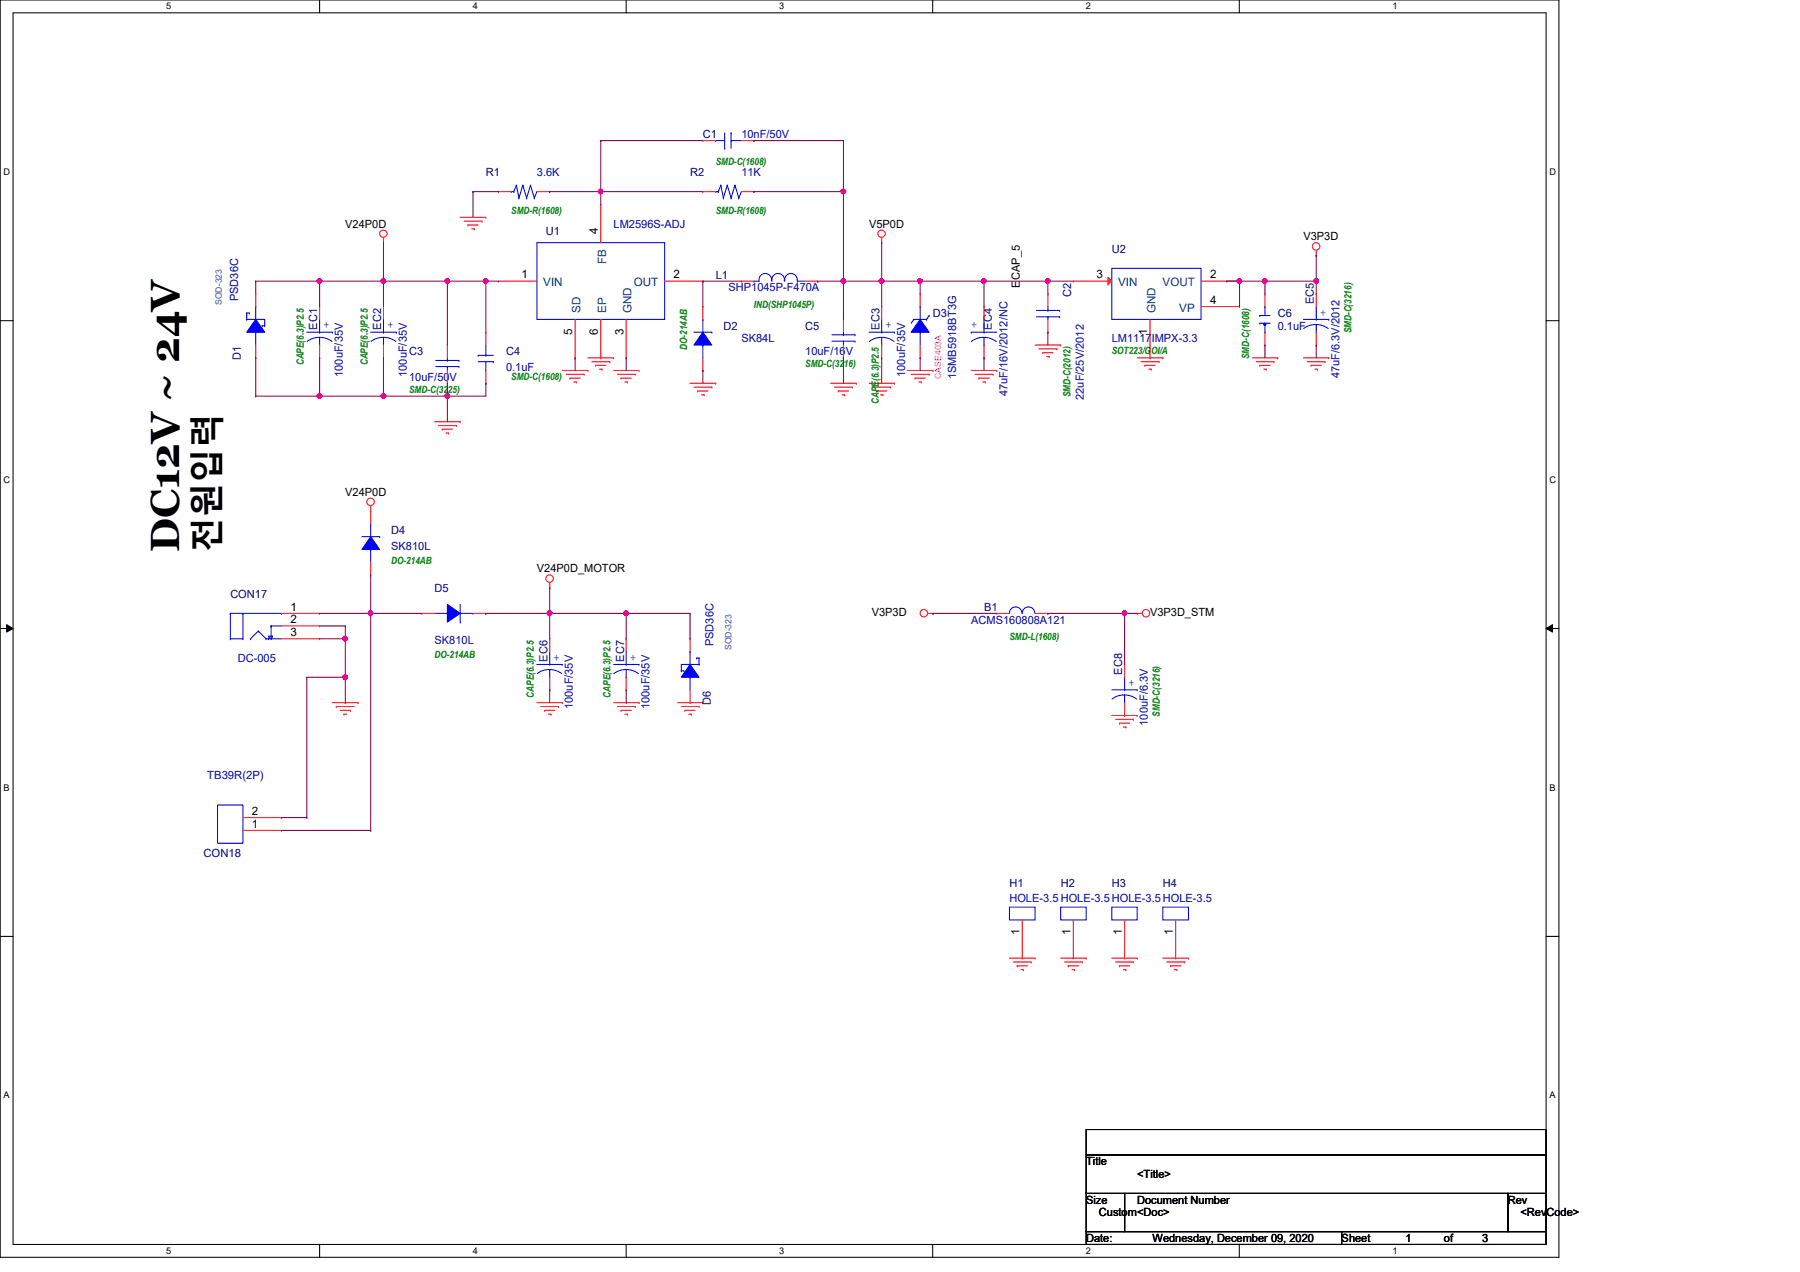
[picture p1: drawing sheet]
<svg xmlns="http://www.w3.org/2000/svg" width="297mm" height="210mm" viewBox="0 0 297 210" stroke-linecap="round" stroke-linejoin="round" font-family="sans-serif">
<path d="M0 0h257.3v207.5h-257.3zM2.2 2.1h252.9v203.3h-252.9z" fill="none" stroke="#000" stroke-width=".17"/>
<g fill="#fff">
<path d="M27.4 .2h.8v1.7h-.8z"/>
<path d="M27.4 205.6h.8v1.7h-.8z"/>
</g>
<path d="M52.7 0v2.1M52.7 205.4v2.1" fill="none" stroke="#000" stroke-width=".17"/>
<g fill="#fff">
<path d="M78 .2h.8v1.7h-.8z"/>
<path d="M78 205.6h.8v1.7h-.8z"/>
</g>
<path d="M103.3 0v2.1M103.3 205.4v2.1" fill="none" stroke="#000" stroke-width=".17"/>
<g fill="#fff">
<path d="M128.6 .2h.8v1.7h-.8z"/>
<path d="M128.6 205.6h.8v1.7h-.8z"/>
</g>
<path d="M153.9 0v2.1M153.9 205.4v2.1" fill="none" stroke="#000" stroke-width=".17"/>
<g fill="#fff">
<path d="M179.2 .2h.8v1.7h-.8z"/>
<path d="M179.2 205.6h.8v1.7h-.8z"/>
</g>
<path d="M204.5 0v2.1M204.5 205.4v2.1" fill="none" stroke="#000" stroke-width=".17"/>
<g fill="#fff">
<path d="M229.8 .2h.8v1.7h-.8z"/>
<path d="M229.8 205.6h.8v1.7h-.8z"/>
<path d="M.6 27.5h1v1.7h-1z"/>
<path d="M255.7 27.5h1v1.7h-1z"/>
<path d="M.6 78.3h1v1.7h-1z"/>
<path d="M255.7 78.3h1v1.7h-1z"/>
</g>
<path d="M0 52.9h2.2M255.1 52.9h2.2" fill="none" stroke="#000" stroke-width=".17"/>
<g fill="#fff">
<path d="M.6 129.1h1v1.7h-1z"/>
<path d="M255.7 129.1h1v1.7h-1z"/>
</g>
<path d="M0 103.7h2.2M1.1 103.1l1.1 .6-1.1 .6zM255.1 103.7l1.1-.6v1.2zM255.1 103.7h2.2" fill="none" stroke="#000" stroke-width=".17"/>
<path d="M1.1 103.1l1.1 .6-1.1 .6zM255.1 103.7l1.1-.6v1.2z" fill="#000"/>
<g fill="#fff">
<path d="M.6 179.9h1v1.7h-1z"/>
<path d="M255.7 179.9h1v1.7h-1z"/>
</g>
<path d="M0 154.5h2.2M255.1 154.5h2.2M179.2 186.4h75.9v4.2h-75.9zM179.2 190.6h75.9v6.3h-75.9zM179.2 196.9h6.4v6.3h-6.4zM185.6 196.9h63.2v6.3h-63.2zM248.8 196.9h6.3v6.3h-6.3zM179.2 203.2h42.2v2.2h-42.2zM221.4 203.2h33.7v2.2h-33.7z" fill="none" stroke="#000" stroke-width=".17"/>
<g fill="none" stroke="#f00" stroke-width=".17">
<path d="M63.3 39.2v.8M75.9 35.9h4.3M76.6 36.5h2.9M77.2 37.1h.1M77.2 37.1h1.7M77.8 37.8h.5M78.3 37.8h.1M79.5 36.5h.1M80.2 35.9h.1M145.5 39.2v.8M63.3 40h.1M97 59.1h4.3"/>
<path d="M97.7 59.7h2.9M100.6 59.7h.1M101.3 59.1h.1M145.5 40h.1M170.8 56.9h4.2M171.4 57.6h3M172.1 58.2h.1M172.1 58.2h1.7M172.7 58.8h.4M173.1 58.8h.1M174.4 57.6h.1M175 56.9h.1"/>
<path d="M187.7 59.1h4.2M188.3 59.7h3M191.3 59.7h.1M191.9 59.1h.1M206.7 59.1h4.2M207.3 59.7h2.9M210.2 59.7h.1M210.9 59.1h.1M215.1 59.1h4.2M215.7 59.7h2.9M217.2 42.2h.1M217.2 41.3v.9"/>
<path d="M218.6 59.7h.1M219.3 59.1h.1M71.7 69.6h4.2M72.3 70.2h3M73 70.8h.1M73 70.8h1.7M73.6 71.5h.4M74 71.5h.1M75.3 70.2h.1M75.9 69.6h.1M92.8 61.1h4.2M93.4 61.8h3"/>
<path d="M94.1 62.4h.1M94.1 62.4h1.7M94.7 63h.4M95.1 63h.1M96.4 61.8h.1M97 61.1h.1M98.3 60.3h.1M98.3 60.3h1.7M98.9 60.9h.5M99.4 60.9h.1M101.3 61.1h4.1M101.9 61.8h2.9"/>
<path d="M102.5 62.4h.1M102.5 62.4h1.7M103.1 63h.4M103.5 63h.1M104.8 61.8h.1M105.4 61.1h.1M113.9 63.2h4.2M114.5 63.9h3M115.1 64.5h.1M115.1 64.5h1.7M115.8 65.2h.4M116.2 65.2h.1"/>
<path d="M117.5 63.9h.1M118.1 63.2h.1M137.1 63.2h4.2M137.7 63.9h3M138.3 64.5h.1M138.3 64.5h1.7M139 65.2h.4M139.4 65.2h.1M140.7 63.9h.1M141.3 63.2h.1M143.4 63.2h4.2M144.1 63.9h2.9"/>
<path d="M144.6 64.5h.1M144.6 64.5h1.7M145.3 65.2h.4M145.7 65.2h.1M147 63.9h.1M147.6 63.2h.1M149.7 61.1h4.3M150.4 61.8h2.9M151 62.4h.1M151 62.4h1.7M151.6 63h.5M152.1 63h.1"/>
<path d="M153.3 61.8h.1M154 61.1h.1M160.3 61.1h4.2M160.9 61.8h3M161.5 62.4h.1M161.5 62.4h1.7M162.2 63h.4M162.6 63h.1M163.9 61.8h.1M164.5 61.1h.1M188.9 60.3h.1M188.9 60.3h1.7"/>
<path d="M189.6 60.9h.4M190 60.9h.1M207.9 60.3h.1M207.9 60.3h1.7M208.5 60.9h.5M209 60.9h.1M216.4 60.3h.1M216.4 60.3h1.7M217 60.9h.4M217.4 60.9h.1M61.2 84.3h.1M61.2 83.5v.8"/>
<path d="M90.7 97h.1M90.7 96.1v.9M54.9 116h4.2M55.5 116.6h.1M55.5 116.6h3M56.1 117.2h1.7M56.8 117.9h.1M56.8 117.9h.4M57.8 117.2h.1M59.1 116h.1M88.6 116h4.2M89.2 116.6h3"/>
<path d="M89.9 117.2h.1M89.9 117.2h1.7M90.5 117.9h.4M90.9 117.9h.1M92.2 116.6h.1M92.8 116h.1M101.3 116h4.1M101.9 116.6h2.9M102.5 117.2h.1M102.5 117.2h1.7M103.1 117.9h.4M103.5 117.9h.1"/>
<path d="M104.8 116.6h.1M105.4 116h.1M111.8 116h4.2M112.4 116.6h3M113 117.2h.1M113 117.2h1.7M113.7 117.9h.4M114.1 117.9h.1M115.4 116.6h.1M116 116h.1M153.1 101.2h.9M154 101.2h.1"/>
<path d="M183.5 118.1h4.2M184.1 118.7h2.9M184.7 119.3h.1M184.7 119.3h1.7M185.4 120h.4M185.8 120h.1M187 118.7h.1M187.7 118.1h.1M187.7 101.2h.1M187.7 101.2h.8M166.6 158.1h4.2M167.2 158.7h3"/>
<path d="M167.8 159.4h.1M167.8 159.4h1.7M170.2 158.7h.1M170.8 158.1h.1M175 158.1h4.2M175.7 158.7h2.9M176.3 159.4h.1M176.3 159.4h1.7M178.6 158.7h.1M179.2 158.1h.1M183.5 158.1h4.2M184.1 158.7h2.9"/>
<path d="M184.7 159.4h.1M184.7 159.4h1.7M187 158.7h.1M187.7 158.1h.1M191.9 158.1h4.2M192.5 158.7h3M193.2 159.4h.1M193.2 159.4h1.7M195.5 158.7h.1M196.1 158.1h.1M168.5 160h.4M168.9 160h.1"/>
<path d="M176.9 160h.4M177.3 160h.1M185.4 160h.4M185.8 160h.1M193.8 160h.4M194.2 160h.1"/>
<circle cx="63.3" cy="38.6" r=".61"/>
<circle cx="145.5" cy="38.6" r=".61"/>
<circle cx="217.2" cy="40.7" r=".62"/>
<circle cx="61.1" cy="82.8" r=".62"/>
<circle cx="90.7" cy="95.5" r=".62"/>
<circle cx="152.5" cy="101.2" r=".62"/>
<circle cx="189.1" cy="101.2" r=".62"/>
</g>
<path d="M150.8 52.7h.1M150.8 52.7l-.4 .6M150.8 52.7h2.1M151.8 54.8h.1M151.8 50.6h.1M151.8 50.6v2.1M151.8 54.8v2.1M152.9 52.7h.1M153.3 52.1h.1M153.3 52.1l-.4 .6" fill="none" stroke="#00f" stroke-width=".17"/>
<path d="M151.8 52.7l1.5 2.1h-2.9z" fill-rule="evenodd" fill="#00f"/>
<path d="M40.7 52.7h.1M40.7 51.6h.1M40.7 52.7h3v1.1M40.7 51.6v1.1M42.2 54.8h.1M42.2 50.6h.1M42.2 50.6v2.1M42.2 54.8v2.1M43.7 53.8h.1M151.8 52.7l1.5 2.1h-2.9z" fill="none" stroke="#00f" stroke-width=".17"/>
<path d="M151.8 59.1h.1M151.8 48.5h.1M151.8 48.5v2.1M151.8 56.9v2.2" fill="none" stroke="#f00" stroke-width=".17"/>
<path d="M42.2 52.7l1.5 2.1h-3z" fill-rule="evenodd" fill="#00f"/>
<g fill="none" stroke="#00f" stroke-width=".17">
<path d="M40.7 51.6h.4M41.1 51.6h.1M42.2 52.7l1.5 2.1h-3zM43.3 53.8h.1M43.3 53.8h.4M71.9 59.5h3.8M73.8 59.5h.1M73.8 59.1v.4M75.7 59.5h.1M88.6 40h21.1v12.7h-21.1zM124.4 46.4h.1M124.4 46.4h.9"/>
<path d="M127.3 46.4a1.04 1.04 0 0 0-1.1-1.3 1.04 1.04 0 0 0-.9 1.3M129.4 46.4a1.04 1.04 0 0 0-1.1-1.3 1.04 1.04 0 0 0-.9 1.3M131.5 46.4a1.04 1.04 0 0 0-1-1.3 1.04 1.04 0 0 0-1 1.3M131.6 46.4h.1M131.6 46.4h1.3M71.9 60.5h3.8M73.8 60.5h.1M73.8 60.5v.6M75.7 60.5h.1M59.7 88.6h2.9M61.2 90.7h.1M61.2 86.4h.1"/>
<path d="M61.2 86.4v2.2M61.2 90.7v2.1M62.6 88.6h.1"/>
</g>
<g fill="none" stroke="#f00" stroke-width=".17">
<path d="M99.1 33.7h.1M99.1 33.7v6.3M42.2 59.1h.1M42.2 48.5h.1M42.2 48.5v2.1M42.2 56.9v2.2M73.8 56.9h.1M73.8 56.9v2.2M82.3 46.4h.1M82.3 46.4h6.3M94.9 59.1h.1M94.9 52.7v6.4"/>
<path d="M99.1 59.1h.1M99.1 52.7v6.4M103.3 59.1h.1M103.3 52.7v6.4M109.7 46.4h6.3M116 46.4h.1M122.3 46.4h.1M122.3 46.4h2.1M132.9 46.4h2.1M135 46.4h.1M73.8 63.2h.1M73.8 61.1v2.1"/>
</g>
<path d="M61.2 88.6l1.4 2.1h-2.9z" fill-rule="evenodd" fill="#00f"/>
<path d="M61.2 88.6l1.4 2.1h-2.9zM75.9 99.7v3M71.7 101.2h2.1M73.8 101.2h.1M75.9 102.7h.1M75.9 101.2h2.2M78.1 101.2h.1" fill="none" stroke="#00f" stroke-width=".17"/>
<path d="M61.2 94.9h.1M61.2 84.3h.1M61.2 84.3v2.1M61.2 92.8v2.1" fill="none" stroke="#f00" stroke-width=".17"/>
<path d="M73.8 99.7l2.1 1.5-2.1 1.5z" fill-rule="evenodd" fill="#00f"/>
<g fill="none" stroke="#00f" stroke-width=".17">
<path d="M50.6 54.8h4.3M52.7 56.9h.1M52.7 54.8h.1M52.7 55.7l1.3 .2 .8 .4M52.7 55.7l-1.3 .2-.7 .4M52.7 52.7v2.1M52.7 55.7v1.2M54.9 54.8h.1M114.5 54.8h3M116 56.9h.1M116 52.7h.1M116 52.7v2.1"/>
<path d="M116 56.9v2.2M117.5 54.8h.1M215.1 52.7h4.2M217.2 54.8h.1M217.2 52.7h.1M217.2 53.6l.9 .1 1.1 .5M217.2 53.6h-.5a2.94 2.94 0 0 0-1.6 .6M217.2 50.6v2.1M217.2 53.6v1.2M219.3 52.7h.1M73.8 99.7l2.1 1.5-2.1 1.5zM88.6 109.6h4.2"/>
<path d="M90.7 111.8h.1M90.7 109.6h.1M90.7 110.5l.9 .1 1.1 .6M90.7 110.5h-.5a2.94 2.94 0 0 0-1.6 .7M90.7 107.5v2.1M90.7 110.5v1.3M92.8 109.6h.1M175 149.7h4.2v2.1h-4.2z"/>
</g>
<g fill="none" stroke="#f00" stroke-width=".17">
<path d="M52.7 50.6h.1M52.7 59.1h.1M52.7 50.6v2.1M52.7 56.9v2.2M217.2 48.5h.1M217.2 56.9h.1M217.2 48.5v2.1M217.2 54.8v2.1M69.6 101.2h.1M69.6 101.2h2.1M78.1 101.2h2.1M80.2 101.2h.1"/>
<path d="M90.7 105.4h.1M90.7 113.8h.1M90.7 105.4v2.1M90.7 111.8v2M177.1 158.1h.1M177.1 151.8v6.3"/>
</g>
<path d="M116 54.8l1.5 2.1h-3z" fill-rule="evenodd" fill="#00f"/>
<g fill="none" stroke="#00f" stroke-width=".17">
<path d="M84.4 31.6h.1M84.4 31.6h.4M84.8 31.6h.1M85.2 30.6h.1M85.2 30.6l.4 2.1M85.2 30.6l-.4 1M85.6 32.7h.1M86.3 30.6h.1M86.3 30.6l.6 2.1M86.3 30.6l-.7 2.1M86.9 32.7h.1M87.5 30.6h.1"/>
<path d="M87.5 30.6l.7 2.1M87.5 30.6l-.6 2.1M88.2 32.7h.1M88.6 31.6l-.4 1.1M116 54.8l1.5 2.1h-3zM137.3 56.3h3.8M137.3 55.2h3.8M139.2 55.2h.1M139.2 56.3h.1M139.2 54.8v.4M139.2 56.3v.6M141.1 56.3h.1"/>
<path d="M141.1 55.2h.1M38 105.4h.1M38 101.2h.1M38 101.2h8.4M38 105.4h2.1M38 101.2v4.2M40.1 101.2h.1M40.1 105.4h.1M40.1 101.2v4.2M41.4 105.4h.1M42.6 104.1h.1M42.6 104.1l1.3 1.3"/>
<path d="M42.6 104.1l-1.2 1.3M43.9 105.4h.1M43.9 105.4h2.5M44.3 105.4h.1M44.3 105h.1M44.3 105l.4 .4M44.3 105h.7M44.7 103.3h.1M44.7 105.4h.1M44.7 103.3h1.7M44.7 103.3v1.7M45 105h.1"/>
<path d="M45 105l-.3 .4M46.4 101.2h.1M112.4 110.7h.1M113.9 111.8h.1M113.9 107.5h.1M113.9 107.5v2.1M113.9 111.8v2M115.4 109.6h.1M115.4 108.6h.1M115.4 109.6h-3v1.1M115.4 108.6v1M166.6 101.2a1.04 1.04 0 0 1 1-1 1.04 1.04 0 0 1 1.1 1"/>
<path d="M168.7 101.2a1.04 1.04 0 0 1 1-1 1.04 1.04 0 0 1 1.1 1M35.9 132.8h4.2v6.3h-4.2zM166.6 149.7h4.2v2.1h-4.2zM183.5 149.7h4.2v2.1h-4.2z"/>
</g>
<g fill="none" stroke="#f00" stroke-width=".17">
<path d="M82.3 31.6h.1M82.3 31.6h2.1M88.6 31.6h2.1M90.7 31.6h.1M116 50.6h.1M116 50.6v2.1M116 59.1v2M139.2 52.7h.1M139.2 59.1h.1M139.2 52.7v2.1M139.2 56.9v2.2M116 61.1h.1"/>
<path d="M46.4 101.2h6.3M46.4 103.3h6.3M46.4 105.4h6.3M52.7 101.2h.1M52.7 103.3h.1M52.7 105.4h.1M164.5 101.2h.1M164.5 101.2h2.1M170.8 101.2h2.1M172.9 101.2h.1M40.1 137h6.3M40.1 134.9h6.3"/>
<path d="M46.4 137h.1M46.4 134.9h.1M168.7 158.1h.1M168.7 151.8v6.3M185.6 158.1h.1M185.6 151.8v6.3"/>
</g>
<path d="M113.9 109.6l1.5 2.2h-3z" fill-rule="evenodd" fill="#00f"/>
<g fill="none" stroke="#00f" stroke-width=".17">
<path d="M118.1 23.2h.1M118.1 31.6h.1M118.1 23.2h1.5M118.1 31.6h.4M118.5 31.6h.1M119 30.6h.1M119 30.6l.4 2.1M119 30.6l-.5 1M119.4 32.7h.1M119.6 24.5h.1M119.6 21.9v2.6M120 30.6h.1"/>
<path d="M120 30.6l.6 2.1M120 30.6l-.6 2.1M120.6 21.9h.1M120.6 23.2h.1M120.6 32.7h.1M120.6 21.9v2.6M120.6 23.2h1.7M121.3 30.6h.1M121.3 30.6l.6 2.1M121.3 30.6l-.7 2.1M121.9 32.7h.1M122.3 31.6l-.4 1.1"/>
<path d="M61.2 54.8h4.2M63.3 56.9h.1M63.3 54.8h.1M63.3 55.7l1.3 .2 .7 .4M63.3 55.7l-1.3 .2-.8 .4M63.3 52.7v2.1M63.3 55.7v1.2M65.4 54.8h.1M78.9 58.6h.1M78.9 59.7h2.5M78.9 58.6h2.5M80.2 58.6h.1"/>
<path d="M80.2 56.9v1.7M80.2 59.7v1.4M81.4 59.7h.1M143.4 54.8h4.2M145.5 56.9h.1M145.5 54.8h.1M145.5 55.7l1.3 .2 .7 .4M145.5 55.7h-.5a2.94 2.94 0 0 0-1.5 .6M145.5 52.7v2.1M145.5 55.7v1.2M147.6 54.8h.1M160.3 54.8h.1"/>
<path d="M160.3 54.8h4.2M162.4 56.9h.1M162.4 54.8h.1M162.4 55.7h-.5a2.94 2.94 0 0 0-1.6 .6M162.4 55.7l1.3 .2 .7 .5M162.4 52.7v2.1M162.4 55.7v1.2M207.9 53.3h.1M207.9 52.1h.1M207.9 53.3h1.7M207.9 52.1h1.7M208.7 54.8h.1"/>
<path d="M208.7 50.6h.1M208.7 50.6v1.5M208.7 53.3v1.5M80.2 61.1h.1M112.4 110.7h.5M112.9 110.7h.1M113.9 109.6l1.5 2.2h-3zM114.9 108.6h.1M114.9 108.6h.5M183.5 113.8h4.2M185.6 116h.1M185.6 113.8h.1"/>
<path d="M185.6 114.7l.8 .1 1.2 .6M185.6 114.7h-.5a2.94 2.94 0 0 0-1.6 .7M185.6 111.8v2M185.6 114.7v1.3M187.7 113.8h.1M191.9 149.7h4.2v2.1h-4.2z"/>
</g>
<g fill="none" stroke="#f00" stroke-width=".17">
<path d="M116 23.2h.1M116 31.6h.1M116 23.2h2.1M116 31.6h2.1M122.3 23.2h2.1M122.3 31.6h2.1M124.4 23.2h.1M124.4 31.6h.1M63.3 50.6h.1M63.3 59.1h.1M63.3 50.6v2.1M63.3 56.9v2.2"/>
<path d="M80.2 54.8h.1M80.2 54.8v2.1M145.5 50.6h.1M145.5 59.1h.1M145.5 50.6v2.1M145.5 56.9v2.2M162.4 50.6h.1M162.4 59.1h.1M162.4 50.6v2.1M162.4 56.9v2.2M80.2 63.2h.1M80.2 61.1v2.1"/>
<path d="M113.9 116h.1M113.9 105.4h.1M113.9 105.4v2.1M113.9 113.8v2.2M185.6 109.6h.1M185.6 118.1h.1M185.6 109.6v2.2M185.6 116v2.1M194 158.1h.1M194 151.8v6.3"/>
</g>
<path d="M208.6 53.4h.3v.2h-.3z" fill-rule="evenodd" fill="#00f"/>
<g fill="none" stroke="#00f" stroke-width=".17">
<path d="M171 51.2h3.8M171 52.3h3.8M172.9 52.3h.1M172.9 51.2h.1M172.9 50.6v.6M172.9 52.3v.4M174.8 51.2h.1M174.8 52.3h.1M183.5 44.3h14.7v8.4h-14.7zM208.6 53.4h.3v.2h-.3zM101.3 109.6h4.1M103.3 111.8h.1"/>
<path d="M103.3 109.6h.1M103.3 110.5l1.3 .2 .8 .5M103.3 110.5h-.4a2.94 2.94 0 0 0-1.6 .7M103.3 107.5v2.1M103.3 110.5v1.3M105.4 109.6h.1"/>
</g>
<path d="M172.9 54.8h.1M172.9 48.5h.1M172.9 48.5v2.1M172.9 52.7v2.1M208.7 56.9h.1M208.7 48.5h.1M208.7 48.5v2.1M208.7 54.8v2.1M103.3 105.4h.1M103.3 113.8h.1M103.3 105.4v2.1M103.3 111.8v2" fill="none" stroke="#f00" stroke-width=".17"/>
<path d="M182.8 45.8l.7 .6-.7 .6z" fill="#f00"/>
<path d="M177.1 46.4h.1M177.1 46.4h6.4M182.8 45.8l.7 .6-.7 .6zM189.8 59.1h.1M189.8 52.7v6.4M198.2 46.4h6.4M198.2 50.6h6.4M204.6 46.4h.1M204.6 50.6h.1" fill="none" stroke="#f00" stroke-width=".17"/>
<path d="M63.3 46.4h.1M63.3 46.4h10.5M73.8 46.4h.1M73.8 46.4v10.5M80.2 46.4h.1M80.2 46.4h2.1M145.5 40h.1M145.5 40v6.4M73.8 65.4h.1M73.8 65.4h6.4M73.8 65.4v4.2" fill="none" stroke="#7f0040" stroke-width=".17"/>
<circle cx="73.8" cy="46.4" r=".4" fill="#f0f"/>
<circle cx="73.8" cy="46.4" r=".4" fill="none" stroke="#f0f" stroke-width=".17"/>
<circle cx="63.3" cy="46.4" r=".4" fill="#f0f"/>
<circle cx="63.3" cy="46.4" r=".4" fill="none" stroke="#f0f" stroke-width=".17"/>
<g fill="none" stroke="#7f0040" stroke-width=".17">
<path d="M78.1 31.6h.1M78.1 31.6h4.2M78.1 31.6v4.3M99.1 31.6h.1M99.1 23.2h.1M99.1 31.6h16.9M99.1 31.6v2.1M99.1 23.2h16.9M124.4 31.6h.1M124.4 31.6h14.8M94.9 59.1h.1M94.9 59.1v2"/>
<path d="M103.3 59.1h.1M103.3 59.1v2M116 46.4h.1M116 46.4h6.3M116 46.4v4.2M116 61.1h.1M116 61.1v2.1"/>
</g>
<circle cx="139.2" cy="31.6" r=".4" fill="#f0f"/>
<circle cx="139.2" cy="31.6" r=".4" fill="none" stroke="#f0f" stroke-width=".17"/>
<path d="M139.2 31.6h.1M139.2 31.6v14.8M139.2 46.4h.1M139.2 46.4h6.3" fill="none" stroke="#7f0040" stroke-width=".17"/>
<circle cx="145.5" cy="46.4" r=".4" fill="#f0f"/>
<circle cx="145.5" cy="46.4" r=".4" fill="none" stroke="#f0f" stroke-width=".17"/>
<circle cx="139.2" cy="46.4" r=".4" fill="#f0f"/>
<circle cx="139.2" cy="46.4" r=".4" fill="none" stroke="#f0f" stroke-width=".17"/>
<path d="M124.4 23.2h.1M124.4 23.2h14.8M162.4 46.4h.1M162.4 46.4h10.5" fill="none" stroke="#7f0040" stroke-width=".17"/>
<circle cx="172.9" cy="46.4" r=".4" fill="#f0f"/>
<circle cx="172.9" cy="46.4" r=".4" fill="none" stroke="#f0f" stroke-width=".17"/>
<circle cx="162.4" cy="46.4" r=".4" fill="#f0f"/>
<circle cx="162.4" cy="46.4" r=".4" fill="none" stroke="#f0f" stroke-width=".17"/>
<path d="M139.2 23.2h.1M139.2 23.2v8.4M80.2 46.4h.1M80.2 46.4v8.4" fill="none" stroke="#7f0040" stroke-width=".17"/>
<circle cx="80.2" cy="46.4" r=".4" fill="#f0f"/>
<circle cx="80.2" cy="46.4" r=".4" fill="none" stroke="#f0f" stroke-width=".17"/>
<path d="M90.7 31.6h.1M90.7 31.6h8.4M73.8 46.4h.1M73.8 46.4h6.4M73.8 63.2h.1M73.8 63.2v2.2M80.2 63.2h.1M80.2 63.2v2.2" fill="none" stroke="#7f0040" stroke-width=".17"/>
<circle cx="99.1" cy="31.6" r=".4" fill="#f0f"/>
<circle cx="99.1" cy="31.6" r=".4" fill="none" stroke="#f0f" stroke-width=".17"/>
<g fill="none" stroke="#7f0040" stroke-width=".17">
<path d="M99.1 23.2h.1M99.1 23.2v8.4M135 46.4h.1M135 46.4h4.2M139.2 59.1h.1M139.2 46.4h.1M139.2 46.4v6.3M139.2 59.1v4.1M145.5 59.1h.1M145.5 46.4h.1M145.5 46.4v4.2M145.5 59.1v4.1"/>
<path d="M208.7 46.4h.1M208.7 46.4h8.5"/>
</g>
<circle cx="217.2" cy="46.4" r=".4" fill="#f0f"/>
<circle cx="217.2" cy="46.4" r=".4" fill="none" stroke="#f0f" stroke-width=".17"/>
<path d="M172.9 46.4h.1M172.9 46.4h4.2M208.7 46.4h.1M208.7 46.4v2.1M217.2 46.4h.1M217.2 46.4v2.1" fill="none" stroke="#7f0040" stroke-width=".17"/>
<circle cx="208.7" cy="46.4" r=".4" fill="#f0f"/>
<circle cx="208.7" cy="46.4" r=".4" fill="none" stroke="#f0f" stroke-width=".17"/>
<path d="M172.9 46.4h.1M172.9 46.4v2.1M202.4 46.4h.1M202.4 46.4h6.3M204.6 46.4h.1" fill="none" stroke="#7f0040" stroke-width=".17"/>
<circle cx="204.5" cy="46.4" r=".4" fill="#f0f"/>
<circle cx="204.5" cy="46.4" r=".4" fill="none" stroke="#f0f" stroke-width=".17"/>
<g fill="none" stroke="#7f0040" stroke-width=".17">
<path d="M63.3 40h.1M63.3 40v6.4M172.9 54.8h.1M172.9 54.8v2.1M204.6 46.4h.1M204.6 46.4v4.2M208.7 56.9h.1M208.7 56.9v2.2M217.2 42.2h.1M217.2 56.9h.1M217.2 42.2v4.2M217.2 56.9v2.2"/>
<path d="M154 101.2h.1M154 101.2h10.5M185.6 101.2h.1M185.6 101.2v8.4"/>
</g>
<circle cx="185.6" cy="101.2" r=".4" fill="#f0f"/>
<circle cx="185.6" cy="101.2" r=".4" fill="none" stroke="#f0f" stroke-width=".17"/>
<g fill="none" stroke="#7f0040" stroke-width=".17">
<path d="M63.3 46.4h.1M63.3 59.1h.1M63.3 46.4v4.2M63.3 59.1v6.3M63.3 65.4h.1M63.3 65.4h10.5M61.2 94.9h.1M61.2 94.9v6.3M90.7 97h.1M90.7 97v4.2h-10.5M61.2 101.2h.1M61.2 101.2h8.4"/>
<path d="M80.2 101.2h.1M185.6 101.2h.1M185.6 101.2h2.1"/>
</g>
<circle cx="73.8" cy="65.3" r=".4" fill="#f0f"/>
<circle cx="73.8" cy="65.3" r=".4" fill="none" stroke="#f0f" stroke-width=".17"/>
<circle cx="63.3" cy="65.3" r=".4" fill="#f0f"/>
<circle cx="63.3" cy="65.3" r=".4" fill="none" stroke="#f0f" stroke-width=".17"/>
<path d="M151.8 59.1h.1M151.8 46.4h.1M151.8 46.4v2.1M151.8 59.1v2M90.7 113.8h.1M90.7 101.2h.1M90.7 101.2v4.2M90.7 113.8v2.2" fill="none" stroke="#7f0040" stroke-width=".17"/>
<circle cx="151.8" cy="46.4" r=".4" fill="#f0f"/>
<circle cx="151.8" cy="46.4" r=".4" fill="none" stroke="#f0f" stroke-width=".17"/>
<g fill="none" stroke="#7f0040" stroke-width=".17">
<path d="M42.2 59.1h.1M42.2 46.4h.1M42.2 46.4v2.1M42.2 59.1v6.3M52.7 46.4h.1M52.7 59.1h.1M52.7 46.4h10.6M52.7 46.4v4.2M52.7 59.1v6.3M145.5 46.4h.1M145.5 46.4h6.3M52.7 65.4h.1"/>
<path d="M52.7 65.4h10.6M52.7 101.2h8.5M57 105.4h.1M57 103.3v2.1M61.2 101.2h.1"/>
</g>
<circle cx="52.7" cy="46.4" r=".4" fill="#f0f"/>
<circle cx="52.7" cy="46.4" r=".4" fill="none" stroke="#f0f" stroke-width=".17"/>
<path d="M42.2 46.4h.1M42.2 46.4h10.5M42.2 65.4h.1M42.2 65.4h10.5" fill="none" stroke="#7f0040" stroke-width=".17"/>
<circle cx="52.7" cy="65.3" r=".4" fill="#f0f"/>
<circle cx="52.7" cy="65.3" r=".4" fill="none" stroke="#f0f" stroke-width=".17"/>
<path d="M90.7 101.2h.1M90.7 101.2h12.6" fill="none" stroke="#7f0040" stroke-width=".17"/>
<circle cx="103.3" cy="101.2" r=".4" fill="#f0f"/>
<circle cx="103.3" cy="101.2" r=".4" fill="none" stroke="#f0f" stroke-width=".17"/>
<circle cx="90.7" cy="101.2" r=".4" fill="#f0f"/>
<circle cx="90.7" cy="101.2" r=".4" fill="none" stroke="#f0f" stroke-width=".17"/>
<g fill="none" stroke="#7f0040" stroke-width=".17">
<path d="M151.8 46.4h.1M151.8 46.4h10.6M162.4 59.1h.1M162.4 46.4h.1M162.4 46.4v4.2M162.4 59.1v2M52.7 103.3h4.3M52.7 105.4h4.3M57 103.3h.1M57 105.4h.1M57 111.8h.1M57 105.4v6.4"/>
<path d="M103.3 101.2h.1M103.3 101.2v4.2M103.3 101.2h10.6M113.9 101.2h.1M113.9 101.2v4.2M172.9 101.2h.1M172.9 101.2h12.7"/>
</g>
<circle cx="57" cy="105.4" r=".4" fill="#f0f"/>
<circle cx="57" cy="105.4" r=".4" fill="none" stroke="#f0f" stroke-width=".17"/>
<circle cx="57" cy="111.7" r=".4" fill="#f0f"/>
<circle cx="57" cy="111.7" r=".4" fill="none" stroke="#f0f" stroke-width=".17"/>
<path d="M61.2 101.2v35.8M61.2 137h.1" fill="none" stroke="#7f0040" stroke-width=".17"/>
<circle cx="61.1" cy="101.2" r=".4" fill="#f0f"/>
<circle cx="61.1" cy="101.2" r=".4" fill="none" stroke="#f0f" stroke-width=".17"/>
<path d="M50.6 111.8h.1M50.6 111.8v23.1M50.6 111.8h6.4M57 111.8h.1M57 116h.1M57 111.8v4.2M103.3 116h.1M103.3 113.8v2.2M46.4 134.9h4.2M46.4 137h14.8M50.6 134.9h.1M61.2 137h.1" fill="none" stroke="#7f0040" stroke-width=".17"/>
<circle cx="73.8" cy="46.4" r=".4" fill="#f0f"/>
<circle cx="73.8" cy="46.4" r=".4" fill="none" stroke="#f0f" stroke-width=".17"/>
<circle cx="63.3" cy="46.4" r=".4" fill="#f0f"/>
<circle cx="63.3" cy="46.4" r=".4" fill="none" stroke="#f0f" stroke-width=".17"/>
<circle cx="139.2" cy="31.6" r=".4" fill="#f0f"/>
<circle cx="139.2" cy="31.6" r=".4" fill="none" stroke="#f0f" stroke-width=".17"/>
<circle cx="145.5" cy="46.4" r=".4" fill="#f0f"/>
<circle cx="145.5" cy="46.4" r=".4" fill="none" stroke="#f0f" stroke-width=".17"/>
<circle cx="139.2" cy="46.4" r=".4" fill="#f0f"/>
<circle cx="139.2" cy="46.4" r=".4" fill="none" stroke="#f0f" stroke-width=".17"/>
<circle cx="172.9" cy="46.4" r=".4" fill="#f0f"/>
<circle cx="172.9" cy="46.4" r=".4" fill="none" stroke="#f0f" stroke-width=".17"/>
<circle cx="162.4" cy="46.4" r=".4" fill="#f0f"/>
<circle cx="162.4" cy="46.4" r=".4" fill="none" stroke="#f0f" stroke-width=".17"/>
<circle cx="80.2" cy="46.4" r=".4" fill="#f0f"/>
<circle cx="80.2" cy="46.4" r=".4" fill="none" stroke="#f0f" stroke-width=".17"/>
<circle cx="99.1" cy="31.6" r=".4" fill="#f0f"/>
<circle cx="99.1" cy="31.6" r=".4" fill="none" stroke="#f0f" stroke-width=".17"/>
<circle cx="217.2" cy="46.4" r=".4" fill="#f0f"/>
<circle cx="217.2" cy="46.4" r=".4" fill="none" stroke="#f0f" stroke-width=".17"/>
<circle cx="208.7" cy="46.4" r=".4" fill="#f0f"/>
<circle cx="208.7" cy="46.4" r=".4" fill="none" stroke="#f0f" stroke-width=".17"/>
<circle cx="204.5" cy="46.4" r=".4" fill="#f0f"/>
<circle cx="204.5" cy="46.4" r=".4" fill="none" stroke="#f0f" stroke-width=".17"/>
<circle cx="185.6" cy="101.2" r=".4" fill="#f0f"/>
<circle cx="185.6" cy="101.2" r=".4" fill="none" stroke="#f0f" stroke-width=".17"/>
<circle cx="73.8" cy="65.3" r=".4" fill="#f0f"/>
<circle cx="73.8" cy="65.3" r=".4" fill="none" stroke="#f0f" stroke-width=".17"/>
<circle cx="63.3" cy="65.3" r=".4" fill="#f0f"/>
<circle cx="63.3" cy="65.3" r=".4" fill="none" stroke="#f0f" stroke-width=".17"/>
<circle cx="151.8" cy="46.4" r=".4" fill="#f0f"/>
<circle cx="151.8" cy="46.4" r=".4" fill="none" stroke="#f0f" stroke-width=".17"/>
<circle cx="52.7" cy="46.4" r=".4" fill="#f0f"/>
<circle cx="52.7" cy="46.4" r=".4" fill="none" stroke="#f0f" stroke-width=".17"/>
<circle cx="52.7" cy="65.3" r=".4" fill="#f0f"/>
<circle cx="52.7" cy="65.3" r=".4" fill="none" stroke="#f0f" stroke-width=".17"/>
<circle cx="103.3" cy="101.2" r=".4" fill="#f0f"/>
<circle cx="103.3" cy="101.2" r=".4" fill="none" stroke="#f0f" stroke-width=".17"/>
<circle cx="90.7" cy="101.2" r=".4" fill="#f0f"/>
<circle cx="90.7" cy="101.2" r=".4" fill="none" stroke="#f0f" stroke-width=".17"/>
<circle cx="57" cy="105.4" r=".4" fill="#f0f"/>
<circle cx="57" cy="105.4" r=".4" fill="none" stroke="#f0f" stroke-width=".17"/>
<circle cx="57" cy="111.7" r=".4" fill="#f0f"/>
<circle cx="57" cy="111.7" r=".4" fill="none" stroke="#f0f" stroke-width=".17"/>
<circle cx="61.1" cy="101.2" r=".4" fill="#f0f"/>
<circle cx="61.1" cy="101.2" r=".4" fill="none" stroke="#f0f" stroke-width=".17"/>
<text font-size="6.7" x="29.5" y="91.1" transform="rotate(-90 29.5 91.1)">DC12V ~ 24V</text>
<text font-size="5.7" x="36.3" y="91.1" transform="rotate(-90 36.3 91.1)">전원입력</text>
<g font-size="1.9" fill="#00007f">
<text x="116" y="22.8">C1</text>
<text x="80.2" y="29.1">R1</text>
<text x="113.9" y="29.1">R2</text>
<text x="90.1" y="38.8">U1</text>
<text x="183.5" y="41.7">U2</text>
<text x="118.1" y="46">L1</text>
<text x="154" y="52.3">D3</text>
<text x="176.8" y="48.9" transform="rotate(-90 176.8 48.9)">C2</text>
<text x="210.9" y="52.3">C6</text>
<text x="216.8" y="50.2" transform="rotate(-90 216.8 50.2)">EC5</text>
<text x="39.7" y="59.5" transform="rotate(-90 39.7 59.5)">D1</text>
<text x="52.4" y="54.4" transform="rotate(-90 52.4 54.4)">EC1</text>
<text x="62.9" y="54.4" transform="rotate(-90 62.9 54.4)">EC2</text>
<text x="67.5" y="58.6">C3</text>
<text x="83.5" y="58.6">C4</text>
<text x="119.4" y="54.4">D2</text>
<text x="132.9" y="54.4">C5</text>
<text x="145.2" y="54.4" transform="rotate(-90 145.2 54.4)">EC3</text>
<text x="163.7" y="54.4" transform="rotate(-90 163.7 54.4)">EC4</text>
<text x="64.6" y="88.1">D4</text>
<text x="38" y="98.7">CON17</text>
<text x="71.7" y="97.6">D5</text>
<text x="162.4" y="100.8">B1</text>
<text x="90.3" y="109.2" transform="rotate(-90 90.3 109.2)">EC6</text>
<text x="103" y="109.2" transform="rotate(-90 103 109.2)">EC7</text>
<text x="185.2" y="111.3" transform="rotate(-90 185.2 111.3)">EC8</text>
<text x="117.3" y="116.4" transform="rotate(-90 117.3 116.4)">D6</text>
<text x="33.6" y="141.5">CON18</text>
<text x="166.6" y="146.3">H1</text>
<text x="175" y="146.3">H2</text>
<text x="183.5" y="146.3">H3</text>
<text x="191.9" y="146.3">H4</text>
</g>
<g font-size="1.9" fill="#0000a0">
<text x="122.3" y="22.8">10nF/50V</text>
<text x="88.6" y="29.1">3.6K</text>
<text x="122.3" y="29.1">11K</text>
<text x="101.3" y="37.5">LM2596S-ADJ</text>
<text x="39.3" y="49.7" transform="rotate(-90 39.3 49.7)">PSD36C</text>
<text x="120.2" y="48.1">SHP1045P-F470A</text>
<text x="122.3" y="56.5">SK84L</text>
<text x="132.9" y="58.6">10uF/16V</text>
<text x="183.5" y="56.5">LM1117IMPX-3.3</text>
<text x="210.9" y="54.4">0.1uF</text>
<text x="56.6" y="62.2" transform="rotate(-90 56.6 62.2)">100uF/35V</text>
<text x="67.1" y="62.2" transform="rotate(-90 67.1 62.2)">100uF/35V</text>
<text x="67.5" y="62.8">10uF/50V</text>
<text x="83.5" y="61.2">0.1uF</text>
<text x="149.3" y="62.2" transform="rotate(-90 149.3 62.2)">100uF/35V</text>
<text x="157.8" y="62.6" transform="rotate(-90 157.8 62.6)">1SMB5918BT3G</text>
<text x="166.2" y="65.4" transform="rotate(-90 166.2 65.4)">47uF/16V/2012/NC</text>
<text x="178.9" y="66" transform="rotate(-90 178.9 66)">22uF/25V/2012</text>
<text x="221" y="62.4" transform="rotate(-90 221 62.4)">47uF/6.3V/2012</text>
<text x="64.6" y="90.7">SK810L</text>
<text x="71.7" y="106.3">SK810L</text>
<text x="117.7" y="106.7" transform="rotate(-90 117.7 106.7)">PSD36C</text>
<text x="160.3" y="102.9">ACMS160808A121</text>
<text x="39.2" y="109.2">DC-005</text>
<text x="94.5" y="117" transform="rotate(-90 94.5 117)">100uF/35V</text>
<text x="107.2" y="117" transform="rotate(-90 107.2 117)">100uF/35V</text>
<text x="189.4" y="119.8" transform="rotate(-90 189.4 119.8)">100uF/6.3V</text>
<text x="34.2" y="128.6">TB39R(2P)</text>
<text x="166.6" y="148.8">HOLE-3.5 HOLE-3.5 HOLE-3.5 HOLE-3.5</text>
</g>
<g font-size="1.9">
<text x="57" y="37.5">V24P0D</text>
<text x="98.7" y="38.6" transform="rotate(-90 98.7 38.6)">4</text>
<text x="143.4" y="37.5">V5P0D</text>
<text x="215.1" y="39.7">V3P3D</text>
<text x="86.1" y="45.9">1</text>
<text x="111.2" y="45.9">2</text>
<text x="168.3" y="47.5" transform="rotate(-90 168.3 47.5)">ECAP_5</text>
<text x="180.9" y="45.9">3</text>
<text x="199.7" y="45.9">2</text>
<text x="199.7" y="50.1">4</text>
<text x="94.4" y="55.2" transform="rotate(-90 94.4 55.2)">5</text>
<text x="98.7" y="55.2" transform="rotate(-90 98.7 55.2)">6</text>
<text x="102.9" y="55.2" transform="rotate(-90 102.9 55.2)">3</text>
<text x="189.3" y="55.2" transform="rotate(-90 189.3 55.2)">1</text>
<text x="57" y="81.8">V24P0D</text>
<text x="88.6" y="94.4">V24P0D_MOTOR</text>
<text x="47.9" y="100.8">1</text>
<text x="143.8" y="101.6">V3P3D</text>
<text x="189.8" y="101.6">V3P3D_STM</text>
<text x="47.9" y="102.8">2</text>
<text x="47.9" y="104.9">3</text>
<text x="41.6" y="136.6">1</text>
<text x="41.6" y="134.5">2</text>
<text x="168.2" y="154.3" transform="rotate(-90 168.2 154.3)">1</text>
<text x="176.7" y="154.3" transform="rotate(-90 176.7 154.3)">1</text>
<text x="185.1" y="154.3" transform="rotate(-90 185.1 154.3)">1</text>
<text x="193.5" y="154.3" transform="rotate(-90 193.5 154.3)">1</text>
<text x="179.2" y="192.3">Title</text>
<text x="187.7" y="194.4">&lt;Title&gt;</text>
<text x="179.2" y="198.6">Size</text>
<text x="181.4" y="200.7">Custom&lt;Doc&gt;</text>
<text x="187.7" y="198.6">Document Number</text>
<text x="248.8" y="198.6">Rev</text>
<text x="250.9" y="200.7">&lt;RevCode&gt;</text>
<text x="179.2" y="204.9">Date:</text>
<text x="190.2" y="204.9">Wednesday, December 09, 2020</text>
<text x="221.4" y="204.9">Sheet</text>
<text x="231.9" y="204.9">1</text>
<text x="238.3" y="204.9">of</text>
<text x="244.6" y="204.9">3</text>
</g>
<g font-size="1.9" fill="#00407f">
<text x="89.7" y="47.2">VIN</text>
<text x="100" y="43.6" transform="rotate(-90 100 43.6)">FB</text>
<text x="104.6" y="47.2">OUT</text>
<text x="184.5" y="47.2">VIN</text>
<text x="191.9" y="47.2">VOUT</text>
<text x="95.8" y="51.6" transform="rotate(-90 95.8 51.6)">SD</text>
<text x="100" y="51.6" transform="rotate(-90 100 51.6)">EP</text>
<text x="104.2" y="51.6" transform="rotate(-90 104.2 51.6)">GND</text>
<text x="190.7" y="51.6" transform="rotate(-90 190.7 51.6)">GND</text>
<text x="194.6" y="51.4">VP</text>
</g>
<g font-size="1.9" fill="#00f">
<text x="217.8" y="52.1">+</text>
<text x="53.4" y="54.2">+</text>
<text x="63.9" y="54.2">+</text>
<text x="146.1" y="54.2">+</text>
<text x="160.3" y="54.2">+</text>
<text x="91.4" y="109">+</text>
<text x="104" y="109">+</text>
<text x="186.2" y="113.2">+</text>
</g>
<g font-size="1.7" fill="#007f00">
<text x="118.1" y="27.3">SMD-C(1608)</text>
<text x="84.4" y="35.3">SMD-R(1608)</text>
<text x="118.1" y="35.3">SMD-R(1608)</text>
<text x="124.4" y="50.9">IND(SHP1045P)</text>
<text x="113.4" y="57.8" transform="rotate(-90 113.4 57.8)">DO-214AB</text>
<text x="183.5" y="58.5">SOT223/GOI/A</text>
<text x="206.2" y="59.3" transform="rotate(-90 206.2 59.3)">SMD-C(1608)</text>
<text x="223" y="55" transform="rotate(-90 223 55)">SMD-C(3216)</text>
<text x="50.2" y="60.3" transform="rotate(-90 50.2 60.3)">CAPE(6.3)P2.5</text>
<text x="60.7" y="60.3" transform="rotate(-90 60.7 60.3)">CAPE(6.3)P2.5</text>
<text x="67.5" y="64.8">SMD-C(3225)</text>
<text x="84.4" y="62.7">SMD-C(1608)</text>
<text x="132.9" y="60.6">SMD-C(3216)</text>
<text x="176.7" y="65.6" transform="rotate(-90 176.7 65.6)">SMD-C(2012)</text>
<text x="145" y="66.6" transform="rotate(-90 145 66.6)">CAPE(6.3)P2.5</text>
<text x="64.6" y="93">DO-214AB</text>
<text x="166.6" y="105.7">SMD-L(1608)</text>
<text x="71.7" y="108.6">DO-214AB</text>
<text x="88.1" y="115.1" transform="rotate(-90 88.1 115.1)">CAPE(6.3)P2.5</text>
<text x="100.8" y="115.1" transform="rotate(-90 100.8 115.1)">CAPE(6.3)P2.5</text>
<text x="191.4" y="118.3" transform="rotate(-90 191.4 118.3)">SMD-C(3216)</text>
</g>
<g font-size="1.5">
<text x="27.4" y="1.6">5</text>
<text x="78" y="1.6">4</text>
<text x="128.6" y="1.6">3</text>
<text x="179.2" y="1.6">2</text>
<text x="229.8" y="1.6">1</text>
<text x=".6" y="28.9">D</text>
<text x="255.7" y="28.9">D</text>
<text x=".6" y="79.7">C</text>
<text x="255.7" y="79.7">C</text>
<text x=".6" y="130.5">B</text>
<text x="255.7" y="130.5">B</text>
<text x=".6" y="181.3">A</text>
<text x="255.7" y="181.3">A</text>
<text x="27.4" y="206.9">5</text>
<text x="78" y="206.9">4</text>
<text x="128.6" y="206.9">3</text>
<text x="179.2" y="206.9">2</text>
<text x="229.8" y="206.9">1</text>
</g>
<g font-size="1.4" fill="#007fc0">
<text x="36.6" y="50.4" transform="rotate(-90 36.6 50.4)">SOD-323</text>
<text x="120.7" y="107.3" transform="rotate(-90 120.7 107.3)">SOD-323</text>
</g>
<text font-size="1.4" fill="#f0f" x="155.3" y="62.6" transform="rotate(-90 155.3 62.6)">CASE403A</text>
</svg>
